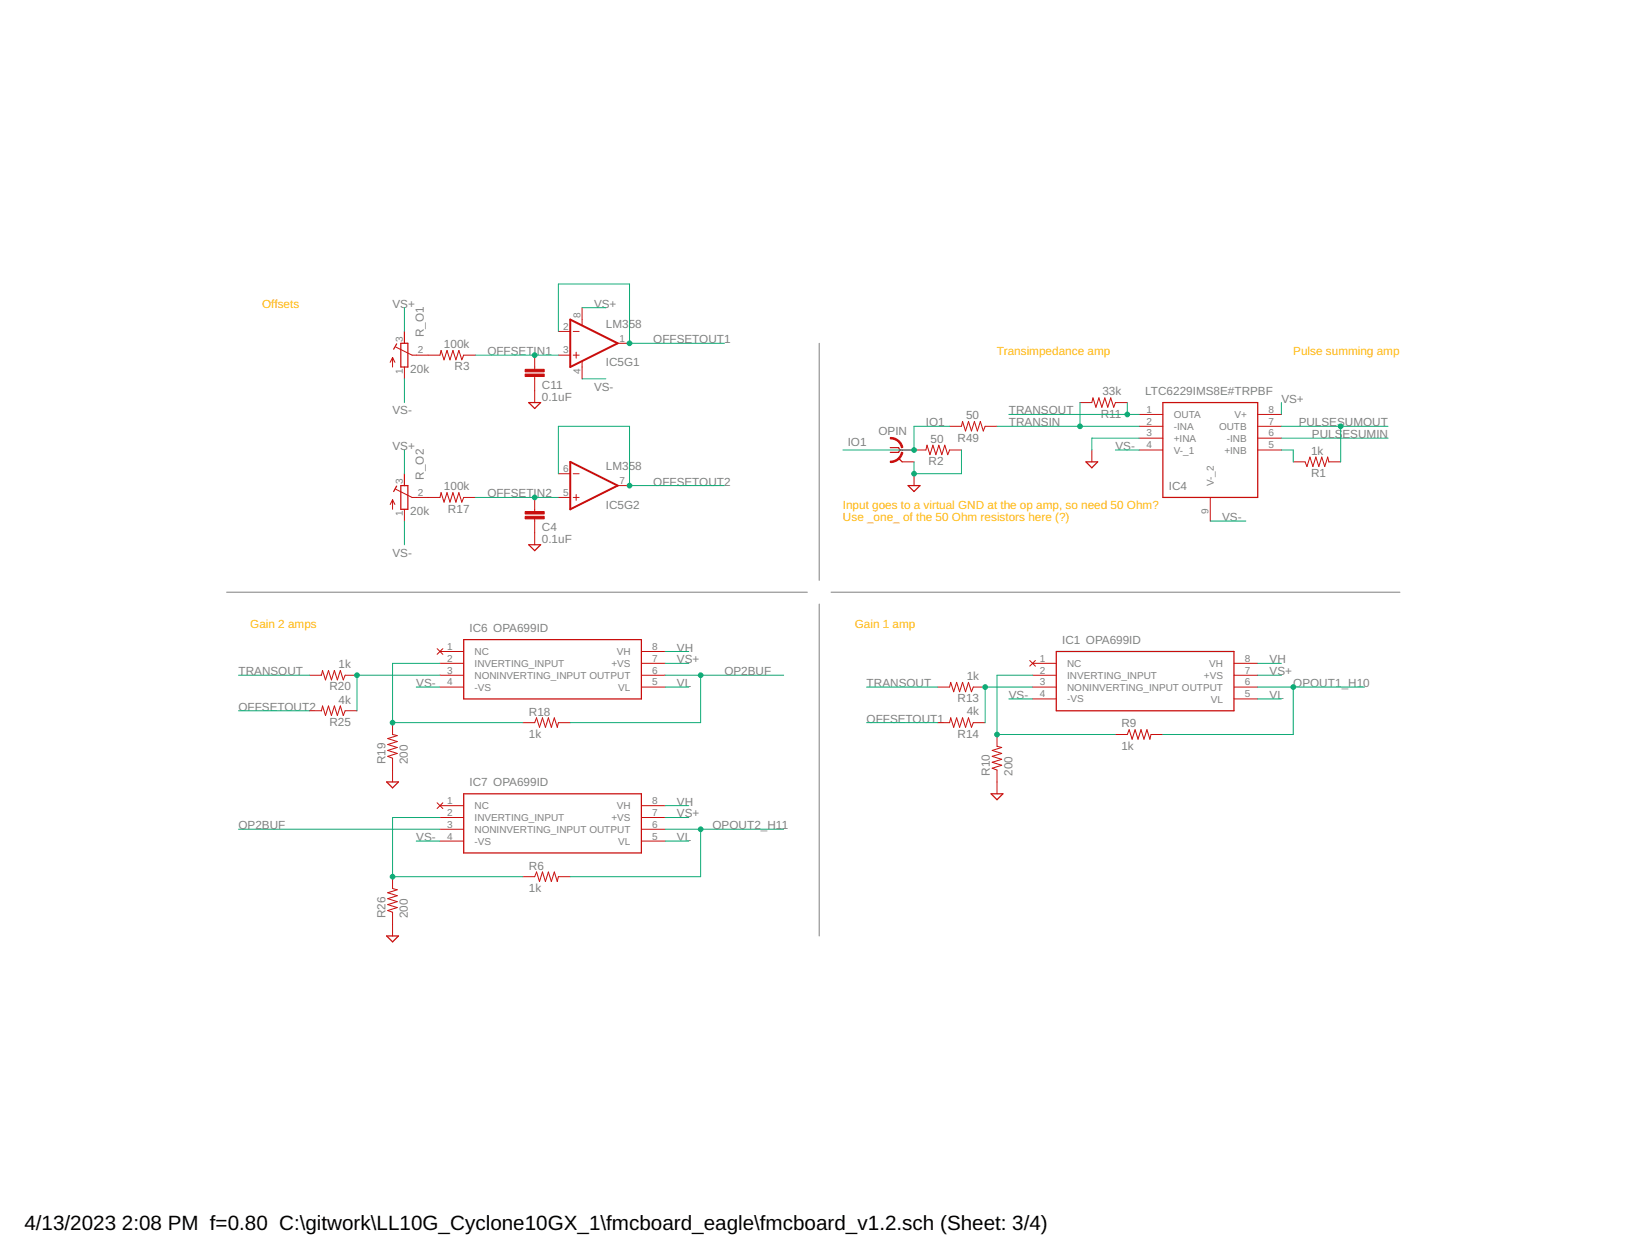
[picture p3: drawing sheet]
<svg xmlns="http://www.w3.org/2000/svg" width="279mm" height="216mm" viewBox="0 0 279 216" stroke-linecap="round" stroke-linejoin="round" font-family="sans-serif">
<path d="M140.4 58.8v40.6M38.8 101.5h99.6M140.4 103.5v56.9M142.5 101.5h97.5" fill="none" stroke="#808080" stroke-width=".17"/>
<g fill="none" stroke="#c90d0c" stroke-width=".21">
<path d="M68 58.9l-.5 .9M68.7 58.8h1.2v4.1h-1.2zM90.6 69h2.1l-1 1zM152.6 76.7h1.4l.2 .4-.2 .4h-1.4M154 78.5l.6 .6M186.1 79.1h2.1l-1 1.1zM199.3 69h16.3v16.2h-16.3zM68 83.3l-.5 .9M68.7 83.2h1.2v4.1h-1.2zM90.6 93.3h2.1l-1 1.1zM155.7 83.2h2l-1 1zM79.5 109.6h30.4v10.2h-30.4z"/>
<path d="M181.1 111.6h30.4v10.2h-30.4zM66.3 134h2l-1 1zM79.5 136h30.4v10.2h-30.4zM169.9 136h2l-1 1zM66.3 160.4h2l-1 1z"/>
</g>
<g fill="none" stroke="#c90d0c" stroke-width=".17">
<path d="M67.8 59.5l2.8 1.4h4.8l.2-.9 .5 1.7 .5-1.7 .5 1.7 .5-1.7 .5 1.7 .6-1.7 .5 1.7 .3-.8h2M69.3 56.8v2M95.7 56.8h2M98.3 56.8h1M99.8 52.7v3M105.9 58.8h2M67.3 61.3v1.6M67.3 61.3l-.4 .8M67.3 61.3l.4 .8M69.3 62.9v2M91.7 60.9v2.4M91.7 64.5v4.5"/>
<path d="M95.7 60.9h2M98.3 60.9h1M98.8 60.3v1.1M99.8 61.9v3M154.2 77.1h4.5l.2-.8 .5 1.6 .5-1.6 .5 1.6 .5-1.6 .5 1.6 .5-1.6 .6 1.6 .3-.8h2M154.6 79.1h2.1M162.8 73h2l.2-.8 .5 1.7 .5-1.7 .5 1.7 .5-1.7 .5 1.7 .5-1.7 .6 1.7 .3-.9h2M185.1 69h2.1l.1-.8 .6 1.6 .5-1.6 .5 1.6 .5-1.6 .5 1.6 .5-1.6 .5 1.6 .3-.8h2M187.2 77.1v2M195.3 77.1h4M195.3 71h4M195.3 73h4"/>
<path d="M195.3 75.1h4M215.6 77.1h4M215.6 71h4M215.6 73h4M215.6 75.1h4M221.7 79.1h2l.3 .8 .5-1.6 .5 1.6 .6-1.6 .5 1.6 .5-1.6 .5 1.6 .5-1.6 .2 .8h2M67.3 85.6v1.7M67.3 85.6l-.4 .8M67.3 85.6l.4 .8M67.8 83.8l2.8 1.4h4.8l.2-.8 .5 1.6 .5-1.6 .5 1.6 .5-1.6 .5 1.6 .6-1.6 .5 1.6 .3-.8h2M69.3 81.2v2M69.3 87.3v2"/>
<path d="M91.7 85.2v2.5M91.7 88.9v4.4M95.7 85.2h2M95.7 81.2h2M98.3 85.2h1M98.3 81.2h1M98.8 84.7v1M105.9 83.2h2M156.7 81.2v2M207.5 85.2v4.1M53.1 115.7h2l.2-.8 .5 1.6 .5-1.6 .5 1.6 .5-1.6 .5 1.6 .5-1.6 .5 1.6 .4-.8h2M74.9 111.1l1 1"/>
<path d="M75.4 113.7h4.1M75.4 115.7h4.1M75.4 117.7h4.1M75.4 111.6h4.1M75.9 111.1l-1 1M109.9 113.7h4.1M109.9 115.7h4.1M109.9 117.7h4.1M109.9 111.6h4.1M160.7 117.7h2.1l.2-.8 .5 1.6 .5-1.6 .5 1.6 .5-1.6 .5 1.6 .5-1.6 .5 1.6 .3-.8h2.1M176.5 113.2l1 1M177 113.7h4.1"/>
<path d="M177 115.7h4.1M177 117.7h4.1M177 119.8h4.1M177.5 113.2l-1 1M211.5 113.7h4.1M211.5 115.7h4.1M211.5 117.7h4.1M211.5 119.8h4.1M53.1 121.8h2l.2-.8 .5 1.6 .5-1.6 .5 1.6 .5-1.6 .5 1.6 .5-1.6 .5 1.6 .4-.8h2M67.3 123.8v2.1l.8 .1-1.6 .6 1.6 .5-1.6 .5 1.6 .5-1.6 .5 1.6 .5-1.6 .5 .8 .3v4.1M74.9 137.6l1 .9M75.4 138h4.1"/>
<path d="M75.9 137.6l-1 .9M89.6 123.8h2.1l.3-.8 .5 1.6 .5-1.6 .5 1.6 .5-1.6 .5 1.6 .5-1.6 .5 1.6 .2-.8h2M109.9 138h4.1M160.7 123.8h2.1l.2-.8 .5 1.6 .5-1.6 .5 1.6 .5-1.6 .5 1.6 .5-1.6 .5 1.6 .3-.8h2.1M170.9 125.9v2l.8 .2-1.6 .5 1.6 .5-1.6 .5 1.6 .5-1.6 .5 1.6 .5-1.6 .5 .8 .4v4M191.2 125.9h2l.3-.9 .6 1.7 .5-1.7 .5 1.7 .5-1.7 .5 1.7 .5-1.7 .5 1.7 .2-.8h2M67.3 150.2v2.1l.8 .2-1.6 .5 1.6 .5-1.6 .5 1.6 .5-1.6 .5 1.6 .5-1.6 .5 .8 .3v4.1M75.4 140.1h4.1M75.4 142.1h4.1M75.4 144.1h4.1M89.6 150.2h2.1l.3-.8 .5 1.6 .5-1.6 .5 1.6 .5-1.6 .5 1.6 .5-1.6 .5 1.6 .2-.8h2M109.9 140.1h4.1"/>
<path d="M109.9 142.1h4.1M109.9 144.1h4.1"/>
</g>
<g fill="#c90d0c" stroke="#c90d0c" stroke-width=".17">
<path d="M152.6 75a2.14 2.14 0 0 1 2.1 1.7h-.2a1.86 1.86 0 0 0-1.9-1.5z" fill-rule="evenodd"/>
<path d="M152.6 79a1.93 1.93 0 0 0 1.9-1.5h.2a2.08 2.08 0 0 1-2.1 1.7z" fill-rule="evenodd"/>
</g>
<g fill="#c90d0c" stroke="#c90d0c" stroke-width=".17">
<path d="M90 64.1h3.3v.4h-3.3z"/>
<path d="M90 63.3h3.3v.4h-3.3z"/>
<path d="M90 88.5h3.3v.4h-3.3z"/>
<path d="M90 87.7h3.3v.4h-3.3z"/>
</g>
<path d="M97.7 54.8l8.2 4-8.2 4.1zM97.7 79.1l8.2 4.1-8.2 4.1z" fill="none" stroke="#c90d0c" stroke-width=".34"/>
<g fill="none" stroke="#0dab76" stroke-width=".17">
<path d="M69.3 52.7v4.1M95.7 56.8v-8.1h12.2v10.1h16.3M99.8 52.7h4M69.3 64.9v4.1M69.3 77.1v4.1M81.5 60.9h14.2M99.8 64.9h4M162.8 73h-6.1v4.1h-12.2M164.8 77.1v4.1h-8.1v-2.1M170.9 73h24.4M172.9 71h22.4M185.1 69v4"/>
<path d="M191.2 77.1h4.1M193.2 69v2M195.3 75.1h-8.1v2M219.6 75.1h18.3M219.6 77.1h2.1v2M219.6 73h18.3M219.6 69v2M229.8 73v6.1M69.3 89.3v4M81.5 85.2h14.2M95.7 81.2v-8.2h12.2v10.2h16.3M207.5 89.3h6.1"/>
<path d="M40.9 115.7h12.2M71.4 117.7h4M75.4 115.7h-14.2v6.1M75.4 113.7h-8.1v10.1h22.3M114 117.7h4.1M114 115.7h20.3M114 113.7h4.1M114 111.6h4.1M120.1 115.7v8.1h-22.4M148.5 117.7h12.2M172.9 119.8h4.1M177 117.7h-8.1v6.1"/>
<path d="M177 115.7h-6.1v10.2h20.3M215.6 117.7h18.3M215.6 115.7h4M215.6 113.7h4M215.6 119.8h4M221.7 117.7v8.2h-22.4M40.9 121.8h12.2M114 138h4.1M148.5 123.8h12.2M40.9 142.1h34.5M71.4 144.1h4M75.4 140.1h-8.1v10.1h22.3"/>
<path d="M114 140.1h4.1M114 144.1h4.1M114 142.1h20.3M120.1 142.1v8.1h-22.4"/>
</g>
<g fill="#0dab76" stroke="#0dab76" stroke-width=".17">
<circle cx="156.7" cy="81.2" r=".4"/>
<circle cx="156.7" cy="77.1" r=".4"/>
<circle cx="193.2" cy="71" r=".4"/>
<circle cx="170.9" cy="125.9" r=".4"/>
<circle cx="168.9" cy="117.7" r=".4"/>
<circle cx="221.7" cy="117.7" r=".4"/>
<circle cx="120.1" cy="142.1" r=".4"/>
<circle cx="107.9" cy="58.8" r=".4"/>
<circle cx="107.9" cy="83.2" r=".4"/>
<circle cx="67.3" cy="123.8" r=".4"/>
<circle cx="61.2" cy="115.7" r=".4"/>
<circle cx="120.1" cy="115.7" r=".4"/>
<circle cx="67.3" cy="150.2" r=".4"/>
<circle cx="185.1" cy="73" r=".4"/>
<circle cx="91.7" cy="60.9" r=".4"/>
<circle cx="91.7" cy="85.2" r=".4"/>
<circle cx="229.8" cy="73" r=".4"/>
</g>
<g font-size="3.5">
<text x="4.2" y="210.7">4/13/2023</text>
<text x="20.9" y="210.7">2:08 PM f=0.80 C:\gitwork\LL10G_Cyclone10GX_1\fmcboard_eagle\fmcboard_v1.2.sch (Sheet: 3/4)</text>
</g>
<g font-size="2" fill="#ffba08">
<text x="44.9" y="52.7">Offsets</text>
<text x="170.9" y="60.9">Transimpedance amp</text>
<text x="221.7" y="60.9">Pulse summing amp</text>
<text x="144.5" y="87.2">Input goes to a virtual GND at the op amp, so need 50 Ohm?</text>
<text x="144.5" y="89.3">Use _one_ of the 50 Ohm resistors here (?)</text>
<text x="42.9" y="107.6">Gain 2 amps</text>
<text x="146.5" y="107.6">Gain 1 amp</text>
</g>
<g font-size="2" fill="#808080">
<text x="67.3" y="52.7">VS+</text>
<text x="101.8" y="52.7">VS+</text>
<text x="72.7" y="57.8" transform="rotate(-90 72.7 57.8)">R_O1</text>
<text x="76.1" y="59.6">100k</text>
<text x="103.9" y="56.2">LM358</text>
<text x="112" y="58.8">OFFSETOUT1</text>
<text x="70.3" y="63.9">20k</text>
<text x="77.9" y="63.5">R3</text>
<text x="83.5" y="60.9">OFFSETI</text>
<text x="92" y="60.9">N1</text>
<text x="103.9" y="62.8">IC5G1</text>
<text x="67.3" y="71">VS-</text>
<text x="92.9" y="68.7">0.1uF</text>
<text x="92.9" y="66.6">C11</text>
<text x="101.8" y="66.9">VS-</text>
<text x="165.6" y="71.8">50</text>
<text x="172.9" y="71">TRANSOUT</text>
<text x="188.7" y="71.6">R11</text>
<text x="189" y="67.8">33k</text>
<text x="196.3" y="67.6">LTC6229IMS8E#TRPBF</text>
<text x="219.7" y="69">VS+</text>
<text x="67.3" y="77.1">VS+</text>
<text x="145.3" y="76.5">IO1</text>
<text x="150.6" y="74.5">OPIN</text>
<text x="158.7" y="73">IO1</text>
<text x="159.5" y="75.9">50</text>
<text x="164.1" y="75.7">R49</text>
<text x="172.9" y="73">TRANSIN</text>
<text x="191.2" y="77.1">VS-</text>
<text x="222.6" y="73">PULSESUMOUT</text>
<text x="224.7" y="77.9">1k</text>
<text x="224.9" y="75.1">PULS</text>
<text x="230.1" y="75.1">ESUMIN</text>
<text x="72.7" y="82.2" transform="rotate(-90 72.7 82.2)">R_O2</text>
<text x="103.9" y="80.6">LM358</text>
<text x="112" y="83.2">OFFSETOUT2</text>
<text x="159.2" y="79.7">R2</text>
<text x="200.4" y="83.9">IC4</text>
<text x="224.7" y="81.8">R1</text>
<text x="70.3" y="88.3">20k</text>
<text x="76.1" y="84">100k</text>
<text x="76.8" y="87.8">R17</text>
<text x="83.5" y="85.2">OFFSETIN2</text>
<text x="103.9" y="87.2">IC5G2</text>
<text x="209.5" y="89.3">VS-</text>
<text x="67.3" y="95.4">VS-</text>
<text x="92.9" y="93">0.1uF</text>
<text x="92.9" y="91">C4</text>
<text x="80.5" y="108.3">IC6 OPA699ID</text>
<text x="116" y="113.7">VS+</text>
<text x="116" y="111.6">VH</text>
<text x="182.1" y="110.3">IC1 OPA699ID</text>
<text x="217.6" y="113.7">VH</text>
<text x="40.9" y="115.7">TRANSOUT</text>
<text x="56.5" y="118.3">R20</text>
<text x="58" y="114.5">1k</text>
<text x="71.3" y="117.7">VS-</text>
<text x="116" y="117.7">VL</text>
<text x="124.2" y="115.7">OP2BUF</text>
<text x="148.5" y="117.7">TRANSOUT</text>
<text x="165.7" y="116.5">1k</text>
<text x="172.9" y="119.8">VS-</text>
<text x="217.6" y="115.7">VS+</text>
<text x="217.6" y="119.8">VL</text>
<text x="221.7" y="117.7">OPOUT1_H10</text>
<text x="40.9" y="121.8">OFFSETOUT2</text>
<text x="56.5" y="124.4">R25</text>
<text x="58" y="120.6">4k</text>
<text x="90.6" y="122.6">R18</text>
<text x="148.5" y="123.8">OFFSETOUT1</text>
<text x="164.1" y="120.3">R13</text>
<text x="165.7" y="122.6">4k</text>
<text x="192.2" y="124.7">R9</text>
<text x="66.1" y="130.9" transform="rotate(-90 66.1 130.9)">R19</text>
<text x="69.9" y="130.9" transform="rotate(-90 69.9 130.9)">200</text>
<text x="90.6" y="126.5">1k</text>
<text x="164.1" y="126.4">R14</text>
<text x="192.2" y="128.5">1k</text>
<text x="80.5" y="134.7">IC7 OPA699ID</text>
<text x="169.7" y="133" transform="rotate(-90 169.7 133)">R10</text>
<text x="173.5" y="133" transform="rotate(-90 173.5 133)">200</text>
<text x="40.9" y="142.1">OP2BUF</text>
<text x="116" y="140.1">VS+</text>
<text x="116" y="138">VH</text>
<text x="122.1" y="142.1">OPOUT2_H11</text>
<text x="71.3" y="144.1">VS-</text>
<text x="90.6" y="149">R6</text>
<text x="116" y="144.1">VL</text>
<text x="90.6" y="152.9">1k</text>
<text x="66.1" y="157.3" transform="rotate(-90 66.1 157.3)">R26</text>
<text x="69.9" y="157.3" transform="rotate(-90 69.9 157.3)">200</text>
</g>
<g font-size="1.7" fill="#808080">
<text x="69" y="58.5" transform="rotate(-90 69 58.5)">3</text>
<text x="96.5" y="56.5">2</text>
<text x="99.5" y="54.5" transform="rotate(-90 99.5 54.5)">8</text>
<text x="106.2" y="58.5">1</text>
<text x="69" y="64.1" transform="rotate(-90 69 64.1)">1</text>
<text x="71.6" y="60.6">2</text>
<text x="96.5" y="60.6">3</text>
<text x="99.5" y="64.1" transform="rotate(-90 99.5 64.1)">4</text>
<text x="196.5" y="70.7">1</text>
<text x="201.2" y="71.6">OUTA</text>
<text x="211.6" y="71.6">V+</text>
<text x="217.5" y="70.7">8</text>
<text x="196.5" y="72.8">2</text>
<text x="196.5" y="74.8">3</text>
<text x="196.5" y="76.8">4</text>
<text x="201.2" y="73.7">-INA</text>
<text x="201.2" y="75.7">+INA</text>
<text x="201.2" y="77.7">V-_1</text>
<text x="209" y="73.7">OUTB</text>
<text x="209.9" y="77.7">+INB</text>
<text x="210.3" y="75.7">-INB</text>
<text x="217.5" y="72.8">7</text>
<text x="217.5" y="74.8">6</text>
<text x="217.5" y="76.8">5</text>
<text x="69" y="82.9" transform="rotate(-90 69 82.9)">3</text>
<text x="96.5" y="80.9">6</text>
<text x="106.2" y="82.9">7</text>
<text x="208.1" y="83.4" transform="rotate(-90 208.1 83.4)">V-_2</text>
<text x="69" y="88.5" transform="rotate(-90 69 88.5)">1</text>
<text x="71.6" y="84.9">2</text>
<text x="96.5" y="84.9">5</text>
<text x="207.2" y="88.1" transform="rotate(-90 207.2 88.1)">9</text>
<text x="76.7" y="111.3">1</text>
<text x="76.7" y="113.4">2</text>
<text x="81.3" y="112.2">NC</text>
<text x="105.7" y="112.3">VH</text>
<text x="111.8" y="111.3">8</text>
<text x="111.8" y="113.4">7</text>
<text x="178.2" y="113.4">1</text>
<text x="213.4" y="113.4">8</text>
<text x="76.7" y="115.4">3</text>
<text x="76.7" y="117.4">4</text>
<text x="81.3" y="114.3">INVERTING_INPUT</text>
<text x="81.3" y="116.3">NONINVERTING_INPUT OUTPUT</text>
<text x="81.3" y="118.3">-VS</text>
<text x="104.8" y="114.3">+VS</text>
<text x="106" y="118.3">VL</text>
<text x="111.8" y="115.4">6</text>
<text x="111.8" y="117.4">5</text>
<text x="178.2" y="115.4">2</text>
<text x="178.2" y="117.4">3</text>
<text x="178.2" y="119.5">4</text>
<text x="182.9" y="114.3">NC</text>
<text x="182.9" y="116.3">INVERTING_INPUT</text>
<text x="182.9" y="118.3">NONINVERTING_INPUT OUTPUT</text>
<text x="206.4" y="116.3">+VS</text>
<text x="207.3" y="114.3">VH</text>
<text x="213.4" y="115.4">7</text>
<text x="213.4" y="117.4">6</text>
<text x="213.4" y="119.5">5</text>
<text x="182.9" y="120.4">-VS</text>
<text x="207.6" y="120.4">VL</text>
<text x="76.7" y="137.8">1</text>
<text x="111.8" y="137.8">8</text>
<text x="76.7" y="139.8">2</text>
<text x="76.7" y="141.8">3</text>
<text x="76.7" y="143.8">4</text>
<text x="81.3" y="138.6">NC</text>
<text x="81.3" y="140.7">INVERTING_INPUT</text>
<text x="81.3" y="142.7">NONINVERTING_INPUT OUTPUT</text>
<text x="104.8" y="140.7">+VS</text>
<text x="105.7" y="138.7">VH</text>
<text x="111.8" y="139.8">7</text>
<text x="111.8" y="141.8">6</text>
<text x="111.8" y="143.8">5</text>
<text x="81.3" y="144.7">-VS</text>
<text x="106" y="144.8">VL</text>
</g>
</svg>
